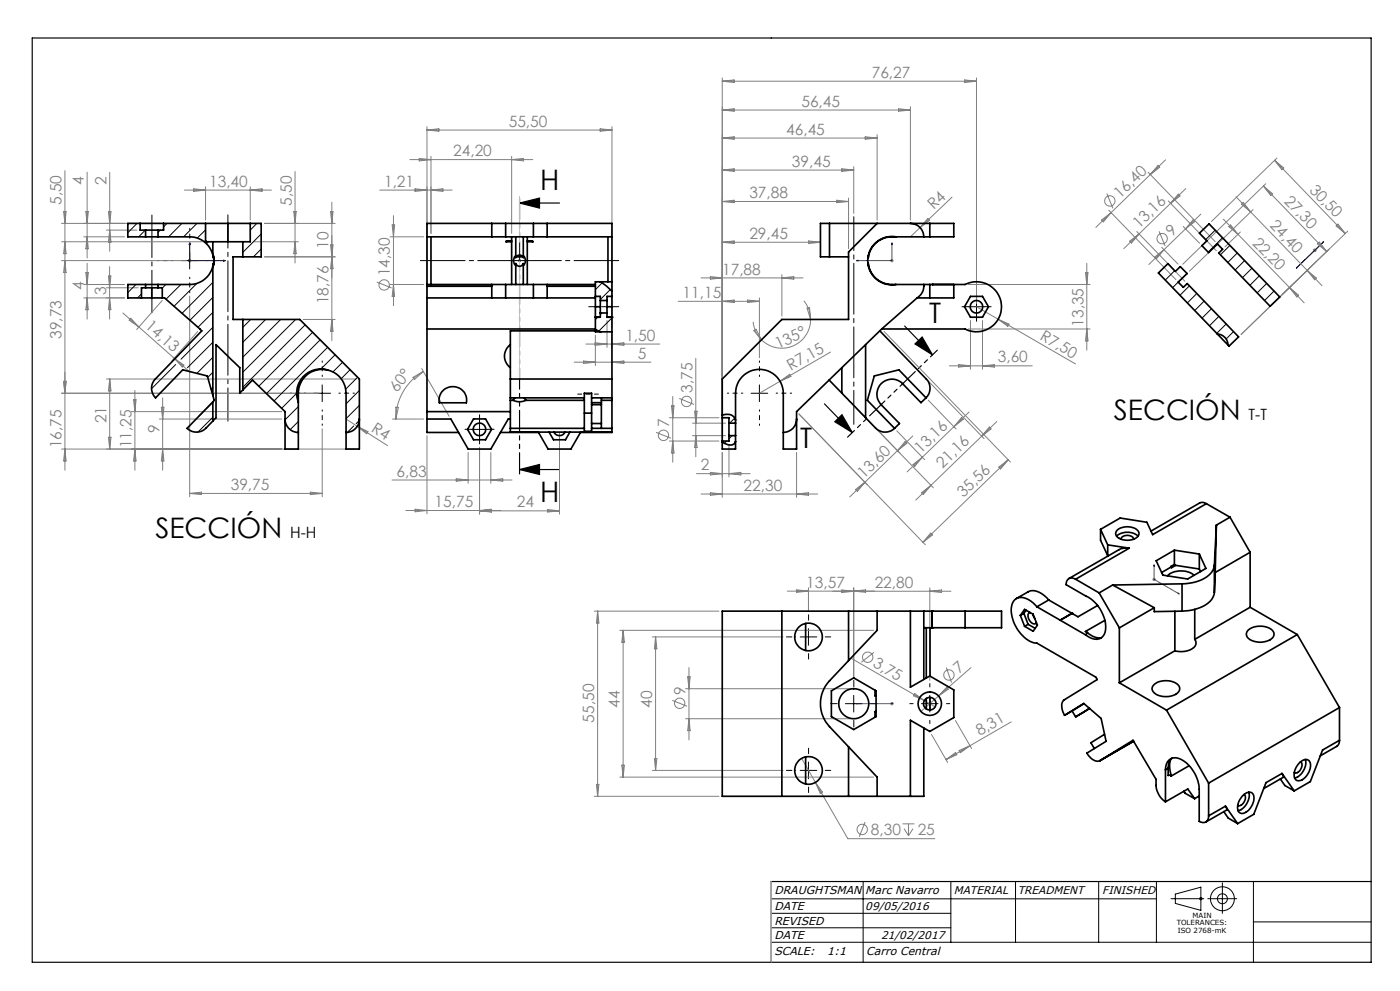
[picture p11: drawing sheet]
<svg xmlns="http://www.w3.org/2000/svg" width="420mm" height="297mm" viewBox="0 0 420 297" stroke-linecap="round" stroke-linejoin="round" font-family="sans-serif">
<g fill="none" stroke="#808080" stroke-width=".3">
<path d="M128.1 38v59.6M128.1 39h55.5M128.1 39l3.6-.4v.7zM180.1 38.6l3.5 .4-3.5 .3zM183.6 38v60.2M216.7 33l3.5-.4v.7zM216.7 33h56.4M216.7 23.4v110.2M216.7 24.3l3.5-.3v.7zM216.7 24.3h76.2M269.6 32.6l3.5 .4-3.5 .3zM273.1 32v34"/>
<path d="M289.4 24l3.5 .3-3.5 .4zM292.9 23.4v67.5M19.5 51.1v89.8M26.1 51.6v25.7M32.9 51.6v23.7M55.3 57h26.1M58.1 56.6l3.6 .4-3.6 .4zM61.7 56v10M75.1 56v10M75.1 57l3.5-.4v.8zM88.5 51.4v27.4M113.9 57h21.7"/>
<path d="M122.9 47.8h36.9M124.5 56.6l3.6 .4-3.6 .4zM125.8 47.5l3.5 .3-3.5 .4zM129.3 57l3.6-.4v.8zM129.3 46.8v23.2M153.5 46.8v23.2M153.5 47.8l3.6-.3v.7zM216.7 51h39.4M216.7 51l3.5-.4v.8zM216.7 41.4l3.5-.4v.7zM216.7 41.4h46.4M252.6 50.6l3.5 .4-3.5 .4z"/>
<path d="M254.6 59.4v15.1M256.1 49.9v14.1M259.6 41l3.5 .4-3.5 .3zM263.1 40.4v25.6M285.6 59.1l-12.5 11.9M332 58l1.9 4.4M344.4 51.6l20.2 20.8M345.1 52.3l-16.3 15.9M347.4 49.6l.5 .5-2.8 2.2zM349.7 47.9l-4.6 4.4M353.5 58.2l.5 .5-2.8 2.2zM355.7 56.5l-14 13.6"/>
<path d="M370.8 58.9l4.4 4.6M379 55.8l19 19.6M379 55.8l2.8 2.3-.6 .5zM379.7 55.1l-24.9 24.1M382.4 48l21.2 22M382.4 48l2.7 2.3-.5 .6zM383.1 47.4l-19.7 19M18.5 78.1h37.4M18.5 72.5h42.1M18.5 67h29.5M19.1 63.4h.7l-.3 3.6zM19.5 78.1l.3 3.6h-.7z"/>
<path d="M19.5 72.5l.3 3.5h-.7zM25.1 71h12.3M25.8 63.4h.7l-.4 3.6zM26.1 71l.4 3.5h-.7zM26.1 78.9v16.7M31.9 69h9.2M32.5 63.4h.8l-.4 3.6zM32.9 79.9v15.7M32.9 69l.4 3.5h-.8zM56.4 78.1h1M56.6 77.7l.7 .8M56.9 77.6v1"/>
<path d="M57.3 77.7l-.7 .8M76.1 72.5h13.4M79.3 67h21.2M79.3 77h21.2M88.1 63.4h.8l-.4 3.6zM88.5 72.5l.4 3.5h-.8zM99.2 63.4h.7l-.3 3.6zM99.2 73.4h.7l-.3 3.6zM99.6 60.6v41.5M99.6 77l.3 3.5h-.7zM117 71h10.1M117.7 67.4h.7l-.4 3.6z"/>
<path d="M118 64.6v27M155.4 78.1h1M155.5 77.7l.7 .8M155.9 77.6v1M156.2 77.7l-.7 .8M216.7 60.4l3.5-.4v.7zM216.7 60.4h37.9M216.7 72.6l3.5-.4v.8zM216.7 72.6h29.4M242.6 72.2l3.5 .4-3.5 .4zM251 60l3.6 .4-3.6 .3zM267.1 78.1h1"/>
<path d="M267.2 77.7l.7 .8M267.6 77.6v1M267.9 77.7l-.7 .8M278.3 65.5l.6 .5-2.9 2.2zM326 78.9v26M330.5 65.9l2.8-2.2-2.3 2.8zM332.6 63l20.2 20.8M338.9 72.3l2.8-2.2-2.3 2.7zM341 69.4l14.5 14.9M341.7 70.1l-4.6 4.4M346.4 77l2.8-2.2-2.3 2.8zM347.7 69.3l1.8 4.4"/>
<path d="M348.5 74.1l4.9 5.1M349.2 74.8l-4.5 4.5M350.5 60.2l14.4 14.9M355 67.9l4.9 5M355.7 68.6l-6.5 6.2M358 65.8l.5 .6-2.8 2.2zM360.3 64.2l-4.6 4.4M367 65.7l19.9 20.5M368.7 67.9l.5-.5 2.2 2.8zM372.1 69.5l-4.6 4.5M372.4 61.2l.6-.5 2.2 2.8zM375.2 63.5l21.4 22.1"/>
<path d="M375.9 62.8l-19.1 18.5M393.9 75h1M394.1 74.7l.7 .7M394.4 74.5v1M394.8 74.7l-.7 .7M395.3 73.1l.5-.5 2.2 2.8zM400.8 67.7l.6-.5 2.2 2.8zM404.3 69.3l-32 31 20.6-19.9M25.1 85.3h12.3M25.1 89.3h12.3M25.8 81.7h.7l-.4 3.6zM26.1 89.3l.4 3.5h-.7z"/>
<path d="M31.9 86.3h9.6M32.5 82.7h.8l-.4 3.6zM32.9 89.3l.4 3.5h-.8zM36.9 93.8l4.8 4.2M39.2 95.4l2.5 2.6-3-2zM41.7 98l15.3 13.5M48.7 90l-7.7 8.8M56.9 88.8v60.1M59.3 99.4l-7.7 8.7M90.9 95.7h9.6M99.6 95.7l.3 3.6h-.7zM113 84.5l4.5 1.8"/>
<path d="M117 85.3h10.1M118 85.3l.4 3.5h-.7zM182.1 96.1v8M203.4 90.3h24.4M210.3 83.3h30.6M213.1 82.9l3.6 .4-3.6 .4zM216.7 90.3l3.5-.4v.8zM224.3 89.9l3.5 .4-3.5 .4zM226 96.4l.3 1.7 .6 1.7 1.6 2M226.2 99.1l.6-.4 1.7 3.1zM227.8 89.3v17.9M234.6 82.3v12.4"/>
<path d="M234.6 83.3l3.5-.4v.8zM241.2 90.2l1.5 2.6 .5 2.9M242.1 92.3l.8-.1 .3 3.5zM243.2 95.7a8.6 8.6 0 0 1-5.3 8 8.6 8.6 0 0 1-9.4-1.9M265.2 99.3l37.9 39.2M290.5 85.3h36.5M290.5 98.6h36.5M291.1 96.1v14.6M292.9 91.9l29.8 17.2M294.7 96.1v14.6M299.4 95.7l3.3 1.5-.4 .6zM325.6 81.7h.8l-.4 3.6z"/>
<path d="M326 98.6l.4 3.6h-.8zM386.9 86.2l4.4 4.6M386.9 86.2l2.7 2.3-.6 .5zM387.6 85.5l-3 2.8M392.1 81l2.8 2.3-.5 .6zM19.1 114.3h.7l-.3 3.6zM31.9 113.6h74.9M32.9 113.6v21M32.9 113.6l.4 3.6h-.8zM40.1 119.8h.7l-.3 3.6zM40.5 117v23.9M48.8 119.2v21.7"/>
<path d="M52.2 107.3l3 2.1-.5 .6zM95.6 117.9h-77.1M123.9 113.1l3.1-1.8-2.6 2.4zM126.5 110.5l8.2 14.2M127 111.3a16.5 16.5 0 0 0-8.3 14.3M172.3 108.5h23M175 108.2l3.6 .3-3.6 .4zM175.8 103.1h22.1M178.5 102.7l3.6 .4-3.6 .4M178.6 100.4v9.2M183.6 108.5l3.5-.3v.7zM183.6 100.4v3.7"/>
<path d="M183.6 103.1l3.5-.4v.8zM201.8 118.8v19.7M203.8 119.4l4.4 1.8M208.7 107.4v29.5M234 114.3l-6.2 3.6M234 114.3l2.9-2.1 .4 .6zM249.2 105.5l-15.2 8.8M253.3 118.6l16.6 17.2M278.5 119.9l8.3 8.7M278.6 114.3l16.6 17.1M284.8 109.6h24.9M287.6 109.3l3.5 .3-3.5 .4z"/>
<path d="M294.7 109.6l3.6-.3v.7zM18.5 134.6h88.3M19.5 134.6l.3 3.5h-.7zM32.5 131.1h.8l-.4 3.5zM39.4 123.4h45.1M40.5 134.6l.3 3.5h-.7zM47.8 125.6h36.7M48.4 122.1h.8l-.4 3.5zM48.8 134.6l.4 3.5h-.8zM96.7 128.5v20.4M103.8 125.6l3.4 2.2M107.2 127.8l9.1 5.8"/>
<path d="M107.2 127.8l3.2 1.6-.4 .6zM117.8 125.6h9.3M118.7 122l.8 .1-.8 3.5zM128.1 130.6v23.4M140.4 135.6v9.2M143.9 134.1v20M147.2 135.6v9.2M167.9 129.7v24.4M196.8 129.6l4.5 1.7M200.8 132.2h14.9M200.8 125.2h14.9M201.4 121.6h.8l-.4 3.6z"/>
<path d="M201.8 132.2l.4 3.5h-.8zM207.8 130.6h9.9M207.8 126.8h9.9M208.4 123.3h.7l-.4 3.5zM208.7 130.6l.4 3.5h-.7zM216.7 135.6v13.4M218.7 133.2v9.7M239 135.6v13.4M263.4 129l16.6 17.2M269 129.1l8.4 8.7M269.2 135.1l-14.3 13.8M271.5 132.3l.6 .6-2.9 2.2z"/>
<path d="M273.8 130.7l-4.6 4.4M273.9 139.2l2.8-2.2-2.3 2.8zM276.7 137l-4.6 4.4M288.5 125.1l.5 .6-2.8 2.2zM290.7 123.5l-14 13.5M296.8 128l.5 .5-2.8 2.2zM299 126.3l-24.3 23.6M299.6 140l2.9-2.2-2.3 2.7zM302.5 137.8l-25.6 24.7M56.9 147.9h39.8M56.9 147.9l3.6-.4v.7zM93.1 147.5l3.6 .4-3.6 .3z"/>
<path d="M117.6 143.9h36M121.7 153h28.5M124.5 152.6l3.6 .4-3.6 .4zM136.9 143.5l3.5 .4-3.5 .3zM143.9 153.1l3.5 .4v-.9l-3.5 .4 3.5 .4M143.9 153.1h24M147.2 143.9l3.6-.4v.7zM147.4 152.7l-3.5 .4M164.3 152.7l3.6 .4-3.6 .4zM209 142h16M210.3 148.1h35M213.1 147.7l3.6 .4-3.6 .3z"/>
<path d="M213.1 141.6l3.6 .4-3.6 .3zM218.7 142l3.6-.4v.7zM239 148.1l3.5-.4v.7zM256.6 146.7l2.9-2.2-2.3 2.8zM260.2 145.3l-20.5-21.2 37.9 39.2M276.5 147.7l2.8-2.3-2.3 2.8zM279.2 159.8l.5 .5-2.8 2.2zM236.2 177.2h26.3M239 176.8l3.5 .4-3.5 .3zM242.5 176.1v7.2M249.8 177.2h35.5M256.1 176.1v26.8"/>
<path d="M256.1 177.2l3.6 .3v-.7l-7.1 .8v-.8l3.5 .4M278.9 176.2v27.7M278.9 177.2l3.6-.4v.8zM345.7 173.6h1M345.9 173.3l.7 .7M346.2 173.1v1M346.6 173.3l-.7 .7M178.3 183.2h37.4M179.3 183.2v55.5M179.3 183.2l.4 3.5h-.8zM185.9 188.9h76.2M186.9 188.9v44"/>
<path d="M186.9 188.9l.4 3.6h-.8zM195.7 190.9h39.2M196.7 190.9v40M196.7 190.9l.4 3.5h-.8zM255.4 197.3l25.2 14.5M262.2 195.5l-3.8 3M201.7 209.9l4.4 1.8M205.7 206.4h49.4M205.7 215.4h49.4M206.3 202.8h.7l-.3 3.6zM206.7 200.1v21.7M206.7 215.4l.3 3.6h-.7z"/>
<path d="M267.1 210.9h1M267.2 210.5l.7 .7M267.6 210.4v1M267.9 210.5l-.7 .7M274.4 207.9l2.9 2.1-3.3-1.5zM281.6 208.6l-5.3 4.6M283.9 200.1l1.6 4.5M284 206l.5 .5-2.9 2.1zM286.6 215.9l4.9 8.5M291.3 200.1l-9.7 8.5M303.4 216.4l-12.4 7.1M178.3 238.7h37.4"/>
<path d="M178.9 235.1h.8l-.4 3.6zM185.9 232.9h76.2M186.5 229.3h.8l-.4 3.6zM195.7 230.9h39.2M196.3 227.3h.8l-.4 3.6zM240.5 227.3l4.1 7.2M244.6 234.5l9.8 16.9h26.1M244.6 234.5l2.1 2.9-.6 .4zM279.4 220.1l4.9 8.4M283.8 227.6l2.9-2.1 .4 .7zM287.7 224.9l3.3-1.4-2.9 2.1zM291 223.5l-7.2 4.1"/>
<path d="M259.5 246.3l-1.7 4.5M270.8 246.9h3.5M271.2 248.4l1.4 2.1M272.6 246.9v3.6M273.9 248.4l-1.3 2.1"/>
<circle cx="333" cy="60.2" r="1.57"/>
<circle cx="348.6" cy="71.5" r="1.55"/>
<circle cx="115.2" cy="85.4" r="1.55"/>
<circle cx="199" cy="130.5" r="1.56"/>
<circle cx="206" cy="120.3" r="1.55"/>
<circle cx="260.3" cy="197" r="1.55"/>
<circle cx="203.9" cy="210.8" r="1.55"/>
<circle cx="284.7" cy="202.3" r="1.55"/>
<circle cx="258.7" cy="248.6" r="1.56"/>
</g>
<path d="M9.7 11.4h401.6v277h-401.6zM155.9 60.9l6-1.5v3zM155.9 60.9h12M271.4 97.7l8.4 8.7M274.5 103.1l2.1-2.1 3.2 5.4zM247.3 121l8.4 8.6M250.4 126.4l2.2-2.1 3.1 5.3zM155.9 140.7l6-1.5v3zM155.9 140.7h12M411.3 264.2h-179.9v24.2" fill="none" stroke="#000" stroke-width=".35"/>
<g fill="none" stroke="#000" stroke-width=".3">
<path d="M54.4 78.1h5M56.9 75.6v5M290.4 91.9h5.1M292.9 89.4v5M94.2 117.9h5M96.7 115.4v5M225.3 117.9h5M227.8 115.4v5M141.4 128.7h4.9M143.9 126.2v5M240.1 190.9h4.9M242.5 188.4v5"/>
<path d="M253.6 210.9h5M256.1 208.4v5M276.4 210.9h5M278.9 208.4v5M240.1 230.9h4.9M242.5 228.4v5M231.4 278.1h53.9M231.4 269.4h115.5M231.4 273.7h53.9M258.9 264.2v24.2M285.3 264.2v18.2M304.7 264.2v18.2"/>
<path d="M329.6 264.2v18.2M346.9 264.2v18.2M351.3 269.3h9.8M352.6 268l7.7-2.1v6.9l-7.7-2zM359.9 269l.7 .7M360.6 269l-.7 .7M362.3 269.3h8.7M366.7 264.6v9.1M376 264.2v24.2M376 276.3h35.3M231.4 282.4h179.9"/>
<circle cx="366.7" cy="269.3" r="3.6"/>
<circle cx="366.7" cy="269.4" r="1.5"/>
</g>
<path d="M155.9 58.8v54.8M270.3 115h1M270.4 114.6l.8 .8M270.8 114.5v1M271.2 114.6l-.8 .8M263.8 121.3h1M264 120.9l.7 .7M264.3 120.8v1M264.7 120.9l-.7 .7" fill="none" stroke="#c0c0c0" stroke-width=".3"/>
<g fill="none" stroke="#00f" stroke-width=".3">
<path d="M56.9 72.8l.1 .5h-.2zM56.9 72.8v5.3h10.7M67.1 78l.5 .1-.5 .1zM155.9 72.8v.5v-.5M155.9 78v.2zM155.9 78.1h.1M155.9 72.8v5.3M256.9 78.1l.5-.1v.2zM267.6 72.8l.1 .5h-.3zM267.6 72.8v5.3h-10.7M396.7 72.8l.4-.3zM397.1 72.5l-8.2 7.9"/>
<path d="M388.9 80.4l.3-.4zM346.2 169.3l.1 .5-.2-.2zM346.2 169.3v4.3l7.6 4.4M353.4 177.7l.4 .3-.4-.1zM256.9 210.9h.5h-.5M256.9 210.9h10.7M267.4 210.9h.3zM267.6 210.9h.1"/>
</g>
<g fill="none" stroke="#000" stroke-width=".3" stroke-dasharray="15.2 1.3 1.3 1.3">
<path d="M129.3 78.1h-3.2M153.5 78.1h1.2M154.7 78.1h2.3M158.2 78.1h-1.2M182.4 78.1h3.2M290.5 91.9h-1.9M293 89.4v-1.9M293 94.4v1.9M295.5 91.9h1.8M141.4 128.7h-1.9M143.9 126.2v-1.9M143.9 131.2v1.8"/>
<path d="M146.4 128.7h1.8M237.6 190.9h-1.7M242.6 185.9v-1.7M242.6 195.9v1.6M247.6 190.9h1.6M251.1 210.9h-2M256.1 205.9v-2M256.1 215.9v2M261.1 210.9h2M273.9 210.9h-1M278.9 205.9v-1M278.9 215.9v1"/>
<path d="M283.9 210.9h1M237.6 230.9h-1.7M242.6 225.9v-1.7M242.6 235.9v1.6M247.6 230.9h1.6"/>
</g>
<path d="M68.4 64.4v61.8" fill="none" stroke="#000" stroke-width=".3" stroke-dasharray="15.2 1.3 1.3 1.3" stroke-dashoffset="5.3"/>
<path d="M45.6 64.4v29.3" fill="none" stroke="#000" stroke-width=".3" stroke-dasharray="15.2 1.3 1.3 1.3" stroke-dashoffset="2.5"/>
<path d="M51.9 78.1h-4.6M56.9 73.1v-4.7M61.9 78.1h4.7M56.9 83.1v4.6M91.7 117.8h-4.7M96.7 112.8v-4.6M101.7 117.8h4.6M222.8 117.8h-4.6M227.8 112.8v-4.6M232.8 117.8h4.7M96.7 122.8v4.7M227.8 122.8v4.7" fill="none" stroke="#000" stroke-width=".3" stroke-dasharray="15.2 1.3 1.3 1.3" stroke-dashoffset="14.8"/>
<path d="M256.1 127.2v-62.3" fill="none" stroke="#000" stroke-width=".3" stroke-dasharray="15.2 1.3 1.3 1.3" stroke-dashoffset="5.1"/>
<path d="M176.6 91.9h9" fill="none" stroke="#000" stroke-width=".3" stroke-dasharray="15.2 1.3 1.3 1.3" stroke-dashoffset="12.6"/>
<path d="M153.5 78.1h-24.2M182.4 78.1h-24.2" fill="none" stroke="#000" stroke-width=".3" stroke-dasharray="15.2 1.3 1.3 1.3" stroke-dashoffset="5"/>
<path d="M173.3 118.1h6.2" fill="none" stroke="#000" stroke-width=".3" stroke-dasharray="15.2 1.3 1.3 1.3" stroke-dashoffset="14"/>
<path d="M254.3 131l26.9-26.1" fill="none" stroke="#000" stroke-width=".35" stroke-dasharray="6.3 1.3 1.3 1.3 1.3 1.3" stroke-dashoffset="3.5"/>
<path d="M155.9 58.8v83.9" fill="none" stroke="#000" stroke-width=".35" stroke-dasharray="6.3 1.3 1.3 1.3 1.3 1.3" stroke-dashoffset="-.7"/>
<path d="M231.4 264.2v24.2" fill="none" stroke="#c0c0c0" stroke-width=".35"/>
<g fill="#000">
<path d="M155.9 60.9l6-1.5v3zM155.9 140.7l6-1.5v3z"/>
<path d="M250.4 126.4l2.2-2.1 3.1 5.3zM274.5 103.1l2.1-2.1 3.2 5.4z"/>
</g>
<g fill="#00f">
<path d="M346.2 169.3l-.1 .3 .2 .2zM353.4 177.7v.2l.4 .1zM267.6 72.8l.1 .5h-.3zM256.9 78.1l.5-.1v.2z"/>
<path d="M56.9 72.8l-.1 .5h.2zM67.1 78v.2l.5-.1zM56.9 72.8l-.1 .5h.2zM67.1 78v.2l.5-.1z"/>
<path d="M155.9 72.8v.5zM155.9 78v.2zM267.4 210.9h.3zM256.9 210.9h.5zM396.7 72.8l.4-.3zM388.9 80.4l.3-.4zM396.7 72.8l.4-.3zM388.9 80.4l.3-.4z"/>
</g>
<g fill="none" stroke="#000" stroke-width=".5">
<path d="M42.1 67h7M42.1 67h-3.8v4h5.4M42.1 67v2h1.6M43.7 69h3.7M43.7 71h3.7M43.7 69v2M47.4 71h9.5a7.1 7.1 0 0 1 7 5.4M47.4 69v2M49.1 67h29.3v10h-5.6M49.1 67v2h-1.7M61.7 72.2l.3 .3M61.7 67v5.5h2.2"/>
<path d="M63.9 76.4l.1 .8v-.6M63.9 72.5h8.9M63.9 79.8a7.2 7.2 0 0 1-7 5.5h-9.5M63.9 72.5v3.9M63.9 79.8v38.7M64 79.6v-.6l-.1 .8M64 76.6l.2 1-.2 2M64 76.6v3M68.4 67v5.5M72.8 77h-2.9v18.7h2.9M72.8 72.5v4.5M75.1 67v5.5h-2.3"/>
<path d="M128.1 71v-4h55.5v4M128.1 71v14.3M128.1 71h55.5M129.3 71v14.3M147.5 67v4M151.7 67v4M152 72.2l-.2 .3h1.7M152 72.2h1.5M152 72.2v.3M153.5 71v14.3M154.4 77h.3M154.7 76.6a2.09 2.09 0 0 0 0 3"/>
<path d="M154.7 71v6.2a1.22 1.22 0 0 1 1.2-.8 1.22 1.22 0 0 1 1.1 .8v-6.2M154.9 77h1.9M157 76.6a2.09 2.09 0 0 1 0 3M157 77h.3M158.2 71v14.3M158.2 72.2h1.5M159.7 72.2l.2 .3h-1.7M159.7 72.2v.3M160 67v4M164.1 67v4M182.4 71v13.5M183.6 71v13.5"/>
<path d="M248.8 67h-2.7v10h2.7M248.8 67h37.3v4h-18.5a7.1 7.1 0 0 0-7.1 6.2v-.6M248.8 77h5.8M248.8 67v10M260.5 79.6v-.6a7.1 7.1 0 0 0 7.1 6.3h21.9a7.5 7.5 0 0 1 11 6.6 7.5 7.5 0 0 1-11 6.7h-25M263.1 67l-8.5 8.5v20.2h-20l-17.9 17.9v11.6M268.8 71a7.2 7.2 0 0 0-8.5 7.1 7.2 7.2 0 0 0 8.5 7.2M273.1 67a4.1 4.1 0 0 1 4 4M278.9 67v4M359.8 69.9l2.9-2.8 21.2 21.9-2.9 2.8-15.4-16 1.2-1.1-1.6-1.6-2.6 2.6-2-2.1 1.5-1.4zM43.7 85.3h-5.4v4h11.1l11.1 9.9-13.9 14.4a4 4 0 0 0 .1 5.6l8.1-8.4 7.4 1.9 1.7 5.8M43.7 86.3h3.7"/>
<path d="M43.7 85.3h3.7M43.7 86.3h-1.3v3M43.7 85.3v1M45.5 86.3v3M47.4 86.3h1.3v3M47.4 85.3v1M72.8 95.7h17.1l17.9 17.9v21h-4v-16.7a7.2 7.2 0 0 0-5.6-7M72.8 95.7v21.2M128.1 85.8v3.5M128.1 85.3h50.5M128.1 89.3h50.5M128.1 98.6h50.5"/>
<path d="M128.1 85.3v.5M128.1 89.3v36.3M128.1 85.8h19.4M147.5 85.3v4M151.7 85.3v4M154.7 85.3v-6.3a1.19 1.19 0 0 0 1.2 .8 1.19 1.19 0 0 0 1.1-.8v6.3M160 85.3v4M164.1 85.3v4M164.1 85.8h14.5M178.6 98.7l1.6 .7M178.6 98.7v.7h5M178.6 95.1h.1"/>
<path d="M178.6 88.8h1.5v1.3M178.6 91.9h1.5M178.6 99.2h-25.5v14.4M180 84.5l1.9 1.2 1.7 1.6M180.1 90.1v3.7M180.1 93.8v1.3h-1.5M180.1 90.1h2M180.1 93.8h2M182.1 90.1v3.7M182.1 93.8v1.3h1.5M182.1 91.9h1.5M183.6 84.5v2.8"/>
<path d="M183.6 95.1h.1M183.6 88.8h-1.5v1.3M183.6 84.5h-5v14.2M183.6 87.3v26.3M263.9 99.2l14 14.4a4 4 0 0 1-.1 5.6M264.5 98.6l-25.5 24.8v11.2h-4v-16.7a7.2 7.2 0 0 0-7.2-7.2 7.2 7.2 0 0 0-7.1 7.2v8.9M275.1 89.3l-10.6 9.3M277.1 85.3a4.2 4.2 0 0 1-2 4M278.9 85.3v4M279.6 85.3h.1M286.1 85.3v4h-11M291.1 88.8h3.6l1.8 3.1-1.8 3.2h-3.6l-1.8-3.2z"/>
<path d="M63.9 118.5l.4 1.5-.4 .4M72.8 116.9l-.9 .9v-7.6l-7.1-6.9v21.9l-.9 1M98.2 110.9a7.2 7.2 0 0 0-7.3 2.1 7.2 7.2 0 0 0-1.4 7.5M98.2 110.9a7.1 7.1 0 0 0-8.7 7v16.7h-4v-11.2l-9.8-9.5-2.9 3M132.5 117.4a4.2 4.2 0 0 1 5-1.2 4.2 4.2 0 0 1 2.4 4.5h-8.1v-1.5zM153.1 113.6v5.6M153.1 103.3a4.3 4.3 0 0 0 0 6.9M153.1 119.2h22.2M153.1 113.6h30.5M153.1 119.2v9.2M153.1 120h.9M154 120l1.6 .4 2.2-.4"/>
<path d="M154.5 119.2l-.5 .8M157.2 119.2l.6 .8M157.8 120h17.5M175.3 119.2v-1.3h2.2v1.3M175.3 119.2v9.2M177.5 119.2h6.1M177.5 119.2v1.5M180.4 119.2v1.5M180.4 120h3.2M183.6 113.6v5.6M183.6 119.2v9.2M248.7 113.9l3.9 3.9"/>
<path d="M252.6 117.8l7.1 7.4M252.6 110.2v7.6M259.7 103.3v21.9M277.8 119.2l-1.5 1.5-5.5-5.7a4.5 4.5 0 0 0-6.4-.1 4.5 4.5 0 0 0-.1 6.4l5.5 5.6-1.4 1.5M277.8 119.2l-8.1-8.4-7.4 1.9-2.1 7.3 8.2 8.4M365.2 100.1a3.5 3.5 0 0 1 3.2 3.3M365.2 100.1l3.2 3.3M365.2 100.1l-17.7-18.3 2.9-2.8 2.2 2.3 1.5-1.4 2 2.1-2.7 2.6 1.6 1.5 1.2-1.1 15.4 16-2.9 2.7-.3-.3M63.9 120.4l-7.8 8a4 4 0 0 0 5.7-.1l2.1-2.1M63.9 120.4v5.8M85.5 125.6a4 4 0 0 0 4 4M107.8 125.6a4 4 0 0 1-4 4"/>
<path d="M128.1 125.6v4h9.4M128.1 125.6h7.2l5.1 9h6.8l5.3-9h.6M128.1 123.4h25M142.1 125.6h3.6l1.8 3.1-1.8 3.1h-3.6l-1.8-3.1zM150.1 129.6h11.4M153.1 128.4v1.1h30.5M153.1 128.4h22.2M161.5 129.5l2.9 5.1h6.9l2.9-5.1M164.7 129.5l1.4 2.3h3.6l1.3-2.3M166.2 129.5a1.89 1.89 0 0 0 1.7 1.1 1.89 1.89 0 0 0 1.6-1.1M175.3 128.4v.9h2.2v-.9M175.3 123.8h2.2"/>
<path d="M177.5 120.7v.6M177.5 120.7h2.9M177.5 121.3v7.1M177.5 121.3h2.9M177.5 126.9h2.9M177.5 128.4h6.1M180.4 120.7v.6M180.4 121.3v7.1M183.6 128.4v1.1M183.6 129.5l-9.5 .1M216.7 124.4a2.9 2.9 0 0 1 4 1.5M216.7 125.2v7"/>
<path d="M216.7 125.2h2v1.6M218.7 126.8v3.8M218.7 126.8h2M218.7 130.6h2M218.7 130.6v1.6h-2M220.7 132.4a1.76 1.76 0 0 1-2.5 .8l-1.5-.7M220.7 126.8v3.8M220.7 130.6v4h-4v-2.4M239 125.6a4 4 0 0 1-4 4M259.7 125.2l3 3.1a4 4 0 0 0 5.7 .1M330.2 158.6l2.1 4.7M330.2 158.6v3.3l2.1 4.6"/>
<path d="M335.4 158.7a4.8 4.8 0 0 1 6.1 .6 1.82 1.82 0 0 1-1.7 2.4 4.2 4.2 0 0 1-5-1.5l.1-.9zM361.9 151l-.9-.4-1.1 .1-14.6 8.5M361.9 151l-16.1 9.2-1.7-3.7-8-1.2-5.9 3.3M361.9 151l7.1 4M364.9 157.4l-.6 12M364.9 157.4l-.3 14.2M369 155l-4.1 2.4M369 155l6 10.5M304.9 179.4l3.5-2a4.6 4.6 0 0 1 5.1 1.3l1.1 1.1M314.6 179.8l-3.5 2.1M314.6 179.8l7 4M322.7 173.6a1.74 1.74 0 0 0-2-.2 1.74 1.74 0 0 0-.9 1.8l6 3.4a10.5 10.5 0 0 1 5.7 11 2.91 2.91 0 0 1-4.7 1.4l-1-.7"/>
<path d="M322.7 173.6l7 4.1M329.7 177.7l6.1 10.5M332.3 163.3l6.5 1M332.3 163.3v3.2M332.3 166.5l.2 .1M333.8 175.3l-4.1 2.4M333.8 175.3l12.5 6.8M335 160.7a4.8 4.8 0 0 1 6.4 0M336.3 161.6a2.02 2.02 0 0 1 3.1-.9l.5 .3 .2 .6M338.8 164.3h-1.9l-1 .3-15.2 8.8M338.8 164.3l-16.1 9.3M351.2 170l-2.7 1.6"/>
<path d="M352.3 169.2l.4 .2M352.3 164.9l-5.4 3.2 2 4.3 7.4 1.1 5.5-3.1-2-4.4M352.3 164.9l7.5 1.1M352.3 164.9v4.3M352.3 169.2l-1.1 .6v.2M352.7 169.4l-1.2 .7-.3-.1M352.7 169.4l7.1 1.1M354.6 175l-20.8 .3M354.6 175v8.2M358.2 172.4a6.4 6.4 0 0 0-8 .2M359.8 166v4.5M359.8 170.5l.4 .8"/>
<path d="M364.3 169.4a6.9 6.9 0 0 1-6 5.1l-3.7 .5M364.3 177.5a6.2 6.2 0 0 1-5.2 4.9l-1.7 .5-2.8 .3M364.3 169.4v8.1M364.6 171.6l-.3 5.9M375 165.5l-10.4 6.1M375 165.5v16.5M234.6 183.2v55.5M241.7 186.8v8.1M254.6 183.2v14.8M263.1 183.2v5.7l-14.3 15.1a10 10 0 0 0 0 13.8l14.3 15.1v5.8M273.1 183.2h4M273.1 183.2h-56.4v55.5h56.4"/>
<path d="M273.1 183.2v22.7l5.8-3.3 7.2 4.2v8.2l-7.2 4.2-5.8-3.3v22.8M277.1 183.2v20.4M277.1 183.2h12.4M277.1 188.1h12.4M277.9 188.1v15.1M279 188.1v14.5M279.6 188.1h.1M279.6 183.2h.1M279.6 183.2v4.9M289.5 183.2h11v4.9h-11M289.5 183.2v4.9M306.1 184.4l1.3-1.8 2.5 1.5 1.3 3.3-1.2 1.8-2.6-1.5"/>
<path d="M306.1 184.4l1.3 3.3M307.2 183.8l1.2 3.3M307.2 183.8l-1.1 .6M307.8 182.9l-.6 .9M308.4 187.1l2.2 1.2M308.4 187.1l-1 .6M309.1 183.6a1.21 1.21 0 0 0-.5 1.9 1.66 1.66 0 0 0 2.2 1.3l.1-.2M309.8 184l.6 1.3M311.1 181.9a5.9 5.9 0 0 0-5.9-2.7 4.2 4.2 0 0 0-1.7 5 10.6 10.6 0 0 0 7.1 8.5l.5 .1 17.7 10.1 .4 .8-9.9 6a3.7 3.7 0 0 0 .1 4.7M311.1 181.9l14.7 8.4M318.1 185.9h.1M321.6 183.8h.1"/>
<path d="M321.6 183.8l-3.5 2.1M326.2 189.6l-.4 .7M326.2 189.6a5.2 5.2 0 0 0 4.2 1.5M329.3 181.5l-5.9 3.4-1.8-1.1M331.5 185.9l-5.9 3.4 .6 .3M335.8 188.2v16.4M346.3 182.1l-10.5 6.1M346.3 182.1v1.2l8.3-.1M352.5 183.2v11.8M352.5 195l-16.7 9.6M358.4 191.6a1.93 1.93 0 0 1-1.1 3.1 7.2 7.2 0 0 1-4.8 .3M358.4 182.6v9"/>
<path d="M374.4 188.9a5.8 5.8 0 0 1 7.6 .3 2.08 2.08 0 0 1-2 3 5.7 5.7 0 0 1-5.8-1.3l-.3-1zM375 182l14.2 8.2M375 182l-16.6 9.6M389.2 190.2l-39.2 22.6M389.2 190.2l12.6 21.9M249.4 207l6.7-3.8 6.7 3.8v7.8l-6.7 3.8-6.7-3.8zM262.5 206.8v1.8h.3M262.8 213.3h-.3v1.6M277.1 218.2v20.5h-4M277.9 209.3v3.2M279 209v3.8M319.4 214.4l5.7-3.6 5.2 4.5 1.5 6.9-5.7 3.5a3.4 3.4 0 0 0 4 2.2l9.8-6 6.9 11.7a7 7 0 0 0 1.6 5.6l1.2 1.1"/>
<path d="M321.6 213.1l1.1 1.7M321.6 213.1l-2.2 1.3M325.2 210.9l-3.6 2.2M326.6 212.5l.2-.2-4.1 2.5M326.6 212.5l-3.9 2.3M326.6 212.4v.1M335.8 204.6l14.2 8.2M346.1 205.2a5.8 5.8 0 0 1 7.6 .4 2.1 2.1 0 0 1-1.9 2.9 5.3 5.3 0 0 1-6.1-1.6l-.1-.7zM350 212.8l12.6 21.9M401.8 212.1l-39.2 22.6M401.8 212.1v9.8M241.7 226.8v8.1"/>
<path d="M254.6 223.8v14.9M331.4 220.1l-4.1 2.5 1 1.7M340.1 222.1l-10.1 5.9M349.6 230.7a3.1 3.1 0 0 1 1.7-3.3 3.1 3.1 0 0 1 3.7 .6 11.1 11.1 0 0 1 4.8 8.5v9.7a1.73 1.73 0 0 0 2 .1 1.73 1.73 0 0 0 .8-1.8M349.6 230.7v9.6M350.4 230.3v2.1l.9-.2M350.4 230.3l-.8 .4M351.2 227.7l-.3 1.7 .4 2.8M351.5 227.3l-.8 1.2-.3 1.8M355.1 237.1l.4 .6 2.9 1.7M356.8 229.5l-5.5 3.1v-.4M358.4 239.4l-2.1-2.9-6.7 3.8"/>
<path d="M359.8 238.5l-1.4 .9M362.6 234.7v9.8M372.6 238.7a2.35 2.35 0 0 1 3.1-.9 4.3 4.3 0 0 1-1.6 5.4 1.64 1.64 0 0 1-2.1 .4 1.64 1.64 0 0 1-.7-2l.4-1.5zM373.2 238.1a2.12 2.12 0 0 1-1.2 3.3h-.7M374.6 237.4a4.8 4.8 0 0 1-3.2 5.6M384.1 233.5l1.3 1.9 2.9 1.6M384.6 231.8l.4 .8v.4l-5.9 3.3M384.6 231.8l-4.8 2.8-3.7 9.4-4.8 2.8M384.6 231.8l3.7 5.2M389.9 228.5a1.87 1.87 0 0 1 3-.3 4.7 4.7 0 0 1-3.3 5.8 1.63 1.63 0 0 1-1.3-2.2l.6-2zM390.1 228.3a2.12 2.12 0 0 1-1.1 3.3h-.7M391.6 227.6a4.9 4.9 0 0 1-3.2 5.6"/>
<path d="M401.8 221.9l-.1 .9-.4 .7-5.2 3M401.8 221.9l-5 2.9-3.7 9.4-4.8 2.8M367.1 243.2l1.4 2 2.8 1.6M367.6 241.6l.4 .6v.6l-6.2 3.5M367.6 241.6l-5 2.9M367.6 241.6l3.7 5.2"/>
<circle cx="293" cy="91.9" r="1.87"/>
<circle cx="143.8" cy="128.7" r="1.88"/>
<circle cx="242.6" cy="190.9" r="4.1"/>
<circle cx="256.1" cy="210.9" r="4.5"/>
<circle cx="278.9" cy="210.9" r="1.88"/>
<circle cx="278.9" cy="210.9" r="3.5"/>
<circle cx="242.6" cy="230.9" r="4.1"/>
</g>
<g fill="none" stroke="#000" stroke-width=".3">
<path d="M41.1 67l-2.8 2.7M43.6 69l-2 2M48.1 69l-.7 .6M50.1 67l-1 1M54.6 67l-4 4M59.1 67l-4 4M61.7 68.9l-2.5 2.4M62.5 72.5l-.6 .6M63.9 75.7l-.2 .1M77 67l-1.9 2M78.4 70.1l-5.6 5.5M78.4 74.6l-2.4 2.4"/>
<path d="M364.5 69l-2.8 2.8M366.7 71.3l-4.3 4.3M369 73.6l-2.9 2.8M371.2 75.8l-2.9 2.9M373.4 78.1l-2.8 2.8M40.8 85.3l-2.5 2.4M42.4 88.1l-1.1 1.2M49.7 85.3l-1 1.1M54.3 85.3l-4.5 4.4M59.1 84.9l-6.9 6.9M63.9 84.6l-9.3 9.3M63.9 80.1l-.2 .2"/>
<path d="M63.9 89.1l-6.9 6.9M63.9 93.6l-4.5 4.5M63.9 98.1l-9.6 9.6M75.2 95.7l-2.4 2.4M79.7 95.7l-6.9 6.9M84.2 95.7l-11.4 11.4M88.7 95.7l-15.9 15.8M91.5 97.4l-18.7 18.7M93.8 99.6l-16.2 16.1M179.3 95.1l-.7 .7M180.6 93.8l-.5 .5M180.6 84.8l-2 2"/>
<path d="M183.1 86.8l-3 3M183.6 95.3l-4 3.9M352.4 81.1l-2.8 2.9M353.4 84.6l-1.6 1.6M356.1 81.9l-2.3 2.3M356.8 85.7l-2.8 2.8M359 88l-2.8 2.8M361.2 90.2l-2.8 2.9M363.4 92.5l-2.8 2.9M365.7 94.8l-2.9 2.8M367.9 97.1l-2.9 2.8M370.1 99.4l-2.3 2.2"/>
<path d="M375.6 80.4l-2.9 2.8M377.8 82.7l-2.8 2.8M380 84.9l-2.8 2.9M382.2 87.2l-2.8 2.9M52.7 109.3l-7.2 7.2M55.5 110.9v.1M63.9 102.6l-7.7 7.6M63.9 107.1l-4.8 4.8M63.9 111.6l-1.6 1.5M63.9 116.1l-.6 .5M89 117.9l-4.5 4.5M96.1 101.8l-16.2 16.2"/>
<path d="M98.3 104.1l-16.1 16.1M100.5 106.3l-4.2 4.3M102.8 108.6l-2.9 2.9M105 110.8l-2.7 2.7M107.3 113.1l-3.6 3.5M107.8 117l-4 4M63.9 120.6l-4.3 4.2M63.9 125.1l-4.5 4.4M89.5 121.8l-4 4M89.5 126.3l-2.4 2.5M104 125.3l-.2 .2M106.1 127.7l-1.9 1.9"/>
<path d="M107.8 126l-.9 1M107.8 121.5l-3.7 3.7M216.9 124.4l-.2 .1M218 132.2l-.7 .7M219.6 130.6l-.9 .9M220.4 125.3l-1.5 1.5"/>
</g>
<g font-size="8.5">
<text x="162.1" y="56.9">H</text>
<text x="278.7" y="96.9">T</text>
<text x="334.2" y="125.8">SECCIÓN</text>
<text x="240.1" y="134.3">T</text>
<text x="162.1" y="150.3">H</text>
<text x="46.6" y="161.2">SECCIÓN</text>
</g>
<g font-size="4.7" fill="#808080">
<text x="261.5" y="23.3">76,27</text>
<text x="240.4" y="31.9">56,45</text>
<text x="152.6" y="37.9">55,50</text>
<text x="235.8" y="40.3">46,45</text>
<text x="135.9" y="46.8">24,20</text>
<text x="237.6" y="49.9">39,45</text>
<text x="25.1" y="55.5" transform="rotate(-90 25.1 55.5)">4</text>
<text x="31.9" y="55.5" transform="rotate(-90 31.9 55.5)">2</text>
<text x="62.7" y="55.9">13,40</text>
<text x="115.2" y="55.9">1,21</text>
<text x="224.8" y="59.4">37,88</text>
<text x="336" y="59.6" transform="rotate(-44 336 59.6)">16,40</text>
<text x="392.6" y="57.1" transform="rotate(46 392.6 57.1)">30,50</text>
<text x="18.5" y="61.5" transform="rotate(-90 18.5 61.5)">5,50</text>
<text x="87.5" y="61.7" transform="rotate(-90 87.5 61.7)">5,50</text>
<text x="280.1" y="63" transform="rotate(-44 280.1 63)">R4</text>
<text x="385" y="60.5" transform="rotate(46 385 60.5)">27,30</text>
<text x="224.8" y="71.6">29,45</text>
<text x="341.7" y="68.7" transform="rotate(-44 341.7 68.7)">13,16</text>
<text x="351.7" y="70.9" transform="rotate(-44 351.7 70.9)">9</text>
<text x="380.8" y="67.8" transform="rotate(46 380.8 67.8)">24,40</text>
<text x="98.5" y="74.5" transform="rotate(-90 98.5 74.5)">10</text>
<text x="375.6" y="73.1" transform="rotate(46 375.6 73.1)">22,20</text>
<text x="117" y="82.8" transform="rotate(-90 117 82.8)">14,30</text>
<text x="216.6" y="82.3">17,88</text>
<text x="25.1" y="87" transform="rotate(-90 25.1 87)">4</text>
<text x="31.9" y="88.5" transform="rotate(-90 31.9 88.5)">3</text>
<text x="204.8" y="89.3">11,15</text>
<text x="98.5" y="91.3" transform="rotate(-90 98.5 91.3)">18,76</text>
<text x="18.5" y="101.6" transform="rotate(-90 18.5 101.6)">39,73</text>
<text x="43.3" y="98.1" transform="rotate(41 43.3 98.1)">14,13</text>
<text x="311.7" y="101.6" transform="rotate(30 311.7 101.6)">R7,50</text>
<text x="325" y="97.9" transform="rotate(-90 325 97.9)">13,35</text>
<text x="187.6" y="102.1">1,50</text>
<text x="191.4" y="107.5">5</text>
<text x="233.4" y="104.6" transform="rotate(-25 233.4 104.6)">135°</text>
<text x="237.3" y="111.2" transform="rotate(-30 237.3 111.2)">R7,15</text>
<text x="299.3" y="108.6">3,60</text>
<text x="119.2" y="117.8" transform="rotate(-53 119.2 117.8)">60°</text>
<text x="207.7" y="117.7" transform="rotate(-90 207.7 117.7)">3,75</text>
<text x="31.9" y="126.8" transform="rotate(-90 31.9 126.8)">21</text>
<text x="47.8" y="129.9" transform="rotate(-90 47.8 129.9)">9</text>
<text x="111.1" y="129.2" transform="rotate(33 111.1 129.2)">R4</text>
<text x="200.8" y="127.9" transform="rotate(-90 200.8 127.9)">7</text>
<text x="18.5" y="134.4" transform="rotate(-90 18.5 134.4)">16,75</text>
<text x="39.5" y="134.4" transform="rotate(-90 39.5 134.4)">11,25</text>
<text x="276.2" y="136.1" transform="rotate(-44 276.2 136.1)">13,16</text>
<text x="118.9" y="142.8">6,83</text>
<text x="210.3" y="140.9">2</text>
<text x="259.2" y="143.4" transform="rotate(-44 259.2 143.4)">13,60</text>
<text x="282.8" y="140.7" transform="rotate(-44 282.8 140.7)">21,16</text>
<text x="69.2" y="146.8">39,75</text>
<text x="223.1" y="147">22,30</text>
<text x="289" y="149.4" transform="rotate(-44 289 149.4)">35,56</text>
<text x="130.4" y="152">15,75</text>
<text x="155" y="152.1">24</text>
<text x="241.9" y="176.1">13,57</text>
<text x="262.4" y="176.2">22,80</text>
<text x="261.7" y="199.7" transform="rotate(30 261.7 199.7)">3,75</text>
<text x="287.8" y="201.9" transform="rotate(-41 287.8 201.9)">7</text>
<text x="205.6" y="208.2" transform="rotate(-90 205.6 208.2)">9</text>
<text x="185.9" y="212.1" transform="rotate(-90 185.9 212.1)">44</text>
<text x="195.7" y="212.1" transform="rotate(-90 195.7 212.1)">40</text>
<text x="178.3" y="216.5" transform="rotate(-90 178.3 216.5)">55,50</text>
<text x="293.9" y="220.6" transform="rotate(-30 293.9 220.6)">8,31</text>
<text x="261.2" y="250.3">8,30</text>
<text x="275.3" y="250.3">25</text>
</g>
<g font-size="4.7">
<text x="374.6" y="125.8">T-T</text>
<text x="87" y="161.1">H-H</text>
</g>
<g font-size="3.4">
<text x="232.3" y="268">DRAUGHTSMAN</text>
<text x="259.6" y="268">Marc Navarro</text>
<text x="232.3" y="272.8">DATE</text>
<text x="232.3" y="281.3">DATE</text>
<text x="232.3" y="277.3">REVISED</text>
<text x="232.3" y="286.1">SCALE:</text>
<text x="248.2" y="286.1">1:1</text>
<text x="259.9" y="286.1">Carro Central</text>
</g>
<g font-size="3.3">
<text x="286.1" y="268">MATERIAL</text>
<text x="305.3" y="268">TREADMENT</text>
<text x="330.7" y="268">FINISHED</text>
<text x="259.6" y="272.8">09/05/2016</text>
<text x="264.3" y="281.3">21/02/2017</text>
</g>
<g font-size="2.1">
<text x="357.8" y="275.2">MAIN</text>
<text x="353" y="277.4">TOLERANCES:</text>
<text x="353.3" y="279.5">ISO 2768-mK</text>
</g>
</svg>
